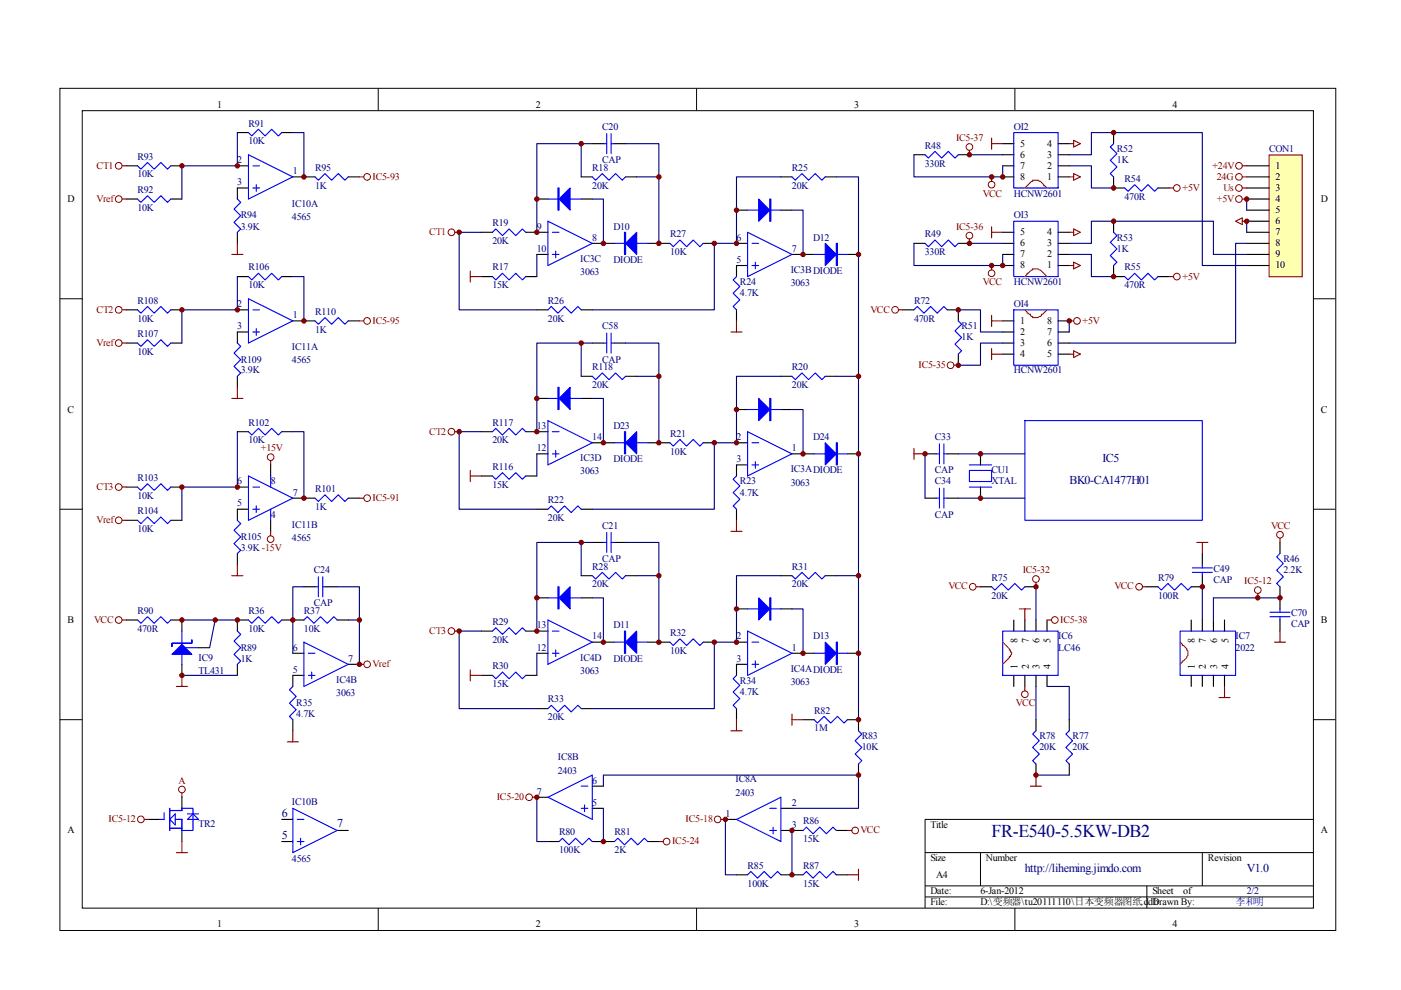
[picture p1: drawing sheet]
<svg xmlns="http://www.w3.org/2000/svg" width="297mm" height="210mm" viewBox="0 0 297 210" stroke-linecap="round" stroke-linejoin="round" font-family="sans-serif">
<g fill="none" stroke="#000" stroke-width=".21">
<path d="M12.7 18.7h270.5v178.6h-270.5zM80.2 18.7v4.7M147.7 18.7v4.7M215.2 18.7v4.7M17.4 23.5h261.1v169h-261.1zM12.7 63.3h4.7M278.4 63.3h4.7M12.7 108h4.7M278.4 108h4.7M12.7 152.6h4.7M278.4 152.6h4.7M278.4 173.7h-82.3v18.8"/>
<path d="M80.2 192.5v4.7M147.7 192.5v4.7M196.1 180.8h82.3M196.1 187.8h82.3M196.1 190.2h82.3M207.9 180.8v7M215.2 192.5v4.7M243.2 187.8v4.7M254.9 180.8v7"/>
</g>
<g fill="none" stroke="#000" stroke-width=".23">
<path d="M26.8 35.2h2.4M36.2 35.2h2.4M50.3 35.2h2.4M50.3 28.1h2.4M52.7 39.9h-2.4v2.3M59.7 28.1h2.4M62.1 37.5h4.7M73.8 37.5h2.4M123.2 37.5h2.4M125.6 30.5h2.3M130.3 30.5h2.3M132.6 37.5h2.4"/>
<path d="M165.6 37.5h2.3M175 37.5h2.3M212.6 35.2h2.3M212.6 37.5h2.3M212.6 30.5h2.3M212.6 32.8h2.3M224.3 35.2h2.4M224.3 37.5h2.4M224.3 30.5h2.4M224.3 32.8h2.4M26.8 42.2h2.4M36.2 42.2h2.4"/>
<path d="M50.3 49.3v2.3M50.3 58.6h2.4M59.7 58.6h2.4M102.1 58.6h2.3M102.1 49.3h2.3M111.5 58.6h2.3M111.5 49.3h4.7M113.8 42.2h2.4M113.8 53.9h2.4M123.2 42.2h2.4M125.6 51.6h4.7M137.3 51.6h4.7"/>
<path d="M149.1 51.6h2.3M156.2 51.6h2.3M156.2 44.6h2.3M158.5 56.3h-2.3v2.3M165.6 44.6h2.3M167.9 53.9h4.7M179.7 53.9h2.3M212.6 49.3h2.3M212.6 53.9h2.3M212.6 51.6h2.3M212.6 56.3h2.3M224.3 49.3h2.4"/>
<path d="M224.3 53.9h2.4M224.3 51.6h2.4M224.3 56.3h2.4M26.8 65.7h2.4M26.8 72.7h2.4M36.2 65.7h2.4M36.2 72.7h2.4M50.3 79.8v2.3M50.3 65.7h2.4M52.7 70.4h-2.4v2.3M62.1 68h4.7M73.8 68h2.4"/>
<path d="M113.8 65.7h2.4M123.2 65.7h2.4M123.2 79.8h2.4M125.6 72.7h2.3M130.3 72.7h2.3M132.6 79.8h2.4M156.2 65.7v2.3M165.6 79.8h2.3M175 79.8h2.3M212.6 70.4h2.3M212.6 68h2.3M212.6 72.7h2.3"/>
<path d="M212.6 75.1h2.3M224.3 70.4h2.4M224.3 68h2.4M224.3 72.7h2.4M224.3 75.1h2.4M50.3 91.5h2.4M57.4 98.6v2.3M59.7 91.5h2.4M102.1 91.5h2.3M111.5 91.5h4.7M113.8 96.2h2.4M113.8 84.5h2.4"/>
<path d="M123.2 84.5h2.4M125.6 93.9h4.7M137.3 93.9h4.7M149.1 93.9h2.3M156.2 93.9h2.3M156.2 86.8h2.3M158.5 98.6h-2.3v2.3M165.6 86.8h2.3M167.9 96.2h4.7M179.7 96.2h2.3M26.8 103.3h2.4M26.8 110.3h2.4"/>
<path d="M36.2 103.3h2.4M36.2 110.3h2.4M50.3 117.4v2.3M50.3 103.3h2.4M52.7 108h-2.4v2.3M57.4 110.3v2.4M62.1 105.6h4.7M73.8 105.6h2.4M102.1 100.9h2.3M111.5 100.9h2.3M113.8 108h2.4M123.2 108h2.4"/>
<path d="M125.6 115h2.3M130.3 115h2.3M156.2 108v2.3M26.8 131.5h2.4M36.2 131.5h2.4v2.3M42.1 137.3h2.3M52.7 131.5h-2.4v2.3M59.7 131.5h4.7M62.1 138.5h2.3M64.4 124.4h2.4M69.1 124.4h2.4M71.5 131.5h2.3"/>
<path d="M102.1 133.8h2.3M111.5 133.8h4.7M113.8 138.5h2.4M113.8 126.8h2.4M123.2 126.8h2.4M123.2 122.1h2.4M125.6 136.2h4.7M132.6 122.1h2.4M137.3 136.2h4.7M149.1 136.2h2.3M156.2 136.2h2.3M156.2 129.1h2.3"/>
<path d="M165.6 122.1h2.3M165.6 129.1h2.3M167.9 138.5h4.7M175 122.1h2.3M179.7 138.5h2.3M38.6 140.9v2.3M50.3 140.9v2.3M62.1 152.6v2.3M64.4 143.2h-2.3v2.3M73.8 140.9h2.4M102.1 143.2h2.3M111.5 143.2h2.3"/>
<path d="M113.8 150.2h2.4M123.2 150.2h2.4M156.2 150.2v2.4M158.5 140.9h-2.3v2.3M170.3 152.6h2.3M179.7 152.6h2.3v2.3M59.7 173.7h2.4M59.7 178.4h2.4M71.5 176.1h2.3M113.8 169h2.4M116.2 178.4h2.3M125.6 171.4h2.3"/>
<path d="M125.6 166.7h2.3M125.6 178.4h4.7M137.3 178.4h2.4M153.8 173.7h2.4M165.6 171.4h2.3M165.6 176.1h4.7M177.3 176.1h2.4M182 162v2.3M156.2 185.5h2.3M165.6 185.5h4.7M177.3 185.5h2.4"/>
</g>
<g fill="none" stroke="#00f" stroke-width=".23">
<path d="M29.2 35.2l.7 .7 1.4-1.4 1.4 1.4 1.4-1.4 1.4 1.4 .7-.7M52.7 28.1l.7 .7 1.4-1.4 1.4 1.4 1.4-1.4 1.4 1.4 .7-.7M52.7 32.8l9.4 4.7-9.4 4.7zM53.6 35.2h1.4M53.6 39.9h1.4M54.3 39.2v1.4M66.8 37.5l.7 .7 1.4-1.4 1.4 1.4 1.4-1.4 1.4 1.4 .7-.7M125.6 37.5l.7 .7 1.4-1.4 1.4 1.4 1.4-1.4 1.4 1.4 .7-.7M127.9 30.5h.7M128.6 28.3v4.3M129.6 30.5h.7M129.6 28.3v4.3"/>
<path d="M167.9 37.5l.7 .7 1.4-1.4 1.4 1.4 1.4-1.4 1.5 1.4 .7-.7M214.9 28.1h9.4v11.8h-9.4zM29.2 42.2l.7 .7 1.4-1.4 1.4 1.4 1.4-1.4 1.4 1.4 .7-.7M50.3 42.2l.7 .7-1.4 1.4 1.4 1.4-1.4 1.4 1.4 1.4-.7 .8M52.7 58.6l.7 .7 1.4-1.4 1.4 1.4 1.4-1.4 1.4 1.4 .7-.7M104.4 58.6l.7 .7 1.4-1.4 1.4 1.4 1.5-1.4 1.4 1.4 .7-.7M104.4 49.3l.7-.8 1.4 1.5 1.4-1.5 1.5 1.5 1.4-1.5 .7 .8M116.2 46.9l9.4 4.7-9.4 4.7zM116.2 42.2h7M117.1 49.3h1.4M117.1 53.9h1.4M117.8 53.2v1.5"/>
<path d="M130.3 51.6h7M142 51.6l.7 .7 1.5-1.4 1.4 1.4 1.4-1.4 1.4 1.4 .7-.7M156.2 58.6l-.8 .7 1.5 1.5-1.5 1.4 1.5 1.4-1.5 1.4 .8 .7M158.5 49.3l9.4 4.6-9.4 4.7zM158.5 44.6h7.1M159.4 51.6h1.5M159.4 56.3h1.5M160.1 55.6v1.4M172.6 53.9h7.1M214.9 46.9h9.4v11.7h-9.4zM29.2 65.7l.7 .7 1.4-1.4 1.4 1.4 1.4-1.4 1.4 1.4 .7-.7M29.2 72.7l.7 .7 1.4-1.4 1.4 1.4 1.4-1.4 1.4 1.4 .7-.7"/>
<path d="M50.3 72.7l.7 .7-1.4 1.5 1.4 1.4-1.4 1.4 1.4 1.4-.7 .7M52.7 63.3l9.4 4.7-9.4 4.7zM53.6 65.7h1.4M53.6 70.4h1.4M54.3 69.7v1.4M66.8 68l.7 .7 1.4-1.4 1.4 1.4 1.4-1.4 1.4 1.4 .7-.7M116.2 65.7l.7-.7 1.4 1.4 1.4-1.4 1.4 1.4 1.4-1.4 .7 .7M125.6 79.8l.7 .7 1.4-1.4 1.4 1.4 1.4-1.4 1.4 1.4 .7-.7M127.9 72.7h.7M128.6 70.6v4.3M129.6 70.6v4.3M129.6 72.7h.7"/>
<path d="M167.9 79.8l.7 .7 1.4-1.4 1.4 1.4 1.4-1.4 1.5 1.4 .7-.7M214.9 65.7h9.4v11.7h-9.4zM52.7 91.5l.7 .7 1.4-1.4 1.4 1.4 1.4-1.4 1.4 1.4 .7-.7M104.4 91.5l.7-.7 1.4 1.4 1.4-1.4 1.5 1.4 1.4-1.4 .7 .7M116.2 89.2l9.4 4.7-9.4 4.7zM116.2 84.5h7M117.1 91.5h1.4M117.1 96.2h1.4M117.8 95.5v1.4M130.3 93.9h7M142 93.9l.7 .7 1.5-1.4 1.4 1.4 1.4-1.4 1.4 1.4 .7-.7M158.5 91.5l9.4 4.7-9.4 4.7z"/>
<path d="M158.5 86.8h7.1M159.4 93.9h1.5M159.4 98.6h1.5M160.1 97.9v1.4M172.6 96.2h7.1M29.2 103.3l.7 .7 1.4-1.4 1.4 1.4 1.4-1.4 1.4 1.4 .7-.7M29.2 110.3l.7 .7 1.4-1.4 1.4 1.4 1.4-1.4 1.4 1.4 .7-.7M50.3 110.3l.7 .7-1.4 1.4 1.4 1.4-1.4 1.5 1.4 1.4-.7 .7M52.7 100.9l9.4 4.7-9.4 4.7zM53.6 103.3h1.4M53.6 108h1.4M54.3 107.3v1.4"/>
<path d="M57.4 100.9v2.4M57.4 108v2.3M66.8 105.6l.7 .7 1.4-1.4 1.4 1.4 1.4-1.4 1.4 1.4 .7-.7M104.4 100.9l.7 .7 1.4-1.4 1.4 1.4 1.5-1.4 1.4 1.4 .7-.7M116.2 108l.7-.7 1.4 1.4 1.4-1.4 1.4 1.4 1.4-1.4 .7 .7M127.9 115h.7M128.6 112.9v4.2M129.6 112.9v4.2M129.6 115h.7M156.2 100.9l-.8 .7 1.5 1.4-1.5 1.4 1.5 1.5-1.5 1.4 .8 .7M29.2 131.5l.7 .7 1.4-1.4 1.4 1.4 1.4-1.4 1.4 1.4 .7-.7M38.6 133.8v7.1"/>
<path d="M38.8 137.3h3.3M50.3 133.8l.7 .7-1.4 1.4 1.4 1.4-1.4 1.4 1.4 1.4-.7 .8M52.7 131.5l.7 .7 1.4-1.4 1.4 1.4 1.4-1.4 1.4 1.4 .7-.7M64.4 131.5l.7-.7 1.5 1.4 1.4-1.4 1.4 1.4 1.4-1.4 .7 .7M64.4 136.2l9.4 4.7-9.4 4.6zM65.4 138.5h1.4M66.8 124.4h.7M67.5 122.3v4.2M68.4 124.4h.7M68.4 122.3v4.2M104.4 133.8l.7-.7 1.4 1.4 1.4-1.4 1.5 1.4 1.4-1.4 .7 .7M116.2 131.5l9.4 4.7-9.4 4.7z"/>
<path d="M116.2 126.8h7M117.1 138.5h1.4M117.1 133.8h1.4M117.8 137.8v1.4M125.6 122.1l.7 .7 1.4-1.4 1.4 1.4 1.4-1.4 1.4 1.4 .7-.7M130.3 136.2h7M142 136.2l.7 .7 1.5-1.5 1.4 1.5 1.4-1.5 1.4 1.5 .7-.7M158.5 133.8l9.4 4.7-9.4 4.7zM158.5 129.1h7.1M159.4 136.2h1.5M167.9 122.1l.7 .7 1.4-1.4 1.4 1.4 1.4-1.4 1.5 1.4 .7-.7M172.6 138.5h7.1"/>
<path d="M62.1 145.5l-.7 .8 1.4 1.4-1.4 1.4 1.4 1.4-1.4 1.4 .7 .7M65.4 143.2h1.4M66.1 142.5v1.4M104.4 143.2l.7 .7 1.4-1.4 1.4 1.4 1.5-1.4 1.4 1.4 .7-.7M116.2 150.2l.7-.7 1.4 1.4 1.4-1.4 1.4 1.4 1.4-1.4 .7 .7M156.2 143.2l-.8 .7 1.5 1.4-1.5 1.4 1.5 1.4-1.5 1.4 .8 .7M159.4 140.9h1.5M160.1 140.1v1.5M172.6 152.6l.7 .7 1.4-1.4 1.4 1.4 1.5-1.4 1.4 1.4 .7-.7M182 154.9l.7 .7-1.4 1.5 1.4 1.4-1.4 1.4 1.4 1.4-.7 .7M62.1 171.4l9.4 4.7-9.4 4.7zM63 173.7h1.4"/>
<path d="M63 178.4h1.4M63.7 177.7v1.4M116.2 169l9.4-4.7v9.4zM118.5 178.4l.7-.7 1.4 1.4 1.5-1.4 1.4 1.4 1.4-1.4 .7 .7M123.2 171.4h1.4M123.2 166.7h1.4M123.9 170.7v1.4M130.3 178.4l.7-.7 1.4 1.4 1.4-1.4 1.4 1.4 1.4-1.4 .7 .7M156.2 173.7l9.4-4.7v9.4zM163.2 171.4h1.4M163.2 176.1h1.4M163.9 175.4v1.4"/>
<path d="M170.3 176.1l.7-.7 1.4 1.4 1.4-1.4 1.4 1.4 1.4-1.4 .7 .7M158.5 185.5l.7-.7 1.4 1.4 1.4-1.4 1.4 1.4 1.5-1.4 .7 .7M170.3 185.5l.7-.7 1.4 1.4 1.4-1.4 1.4 1.4 1.4-1.4 .7 .7"/>
</g>
<g fill="none" stroke="#000080" stroke-width=".23">
<path d="M50.3 28.1v7.1h-11.7v7M62.1 28.1h2.3v9.4M123.2 30.5h-9.4v18.8M125.6 30.5h-2.4v7M132.6 30.5h7.1v21.1M135 37.5h4.7M165.6 37.5h-9.4v14.1h-4.8v14.1h-25.8M177.3 37.5h4.7v42.3M50.3 58.6v7.1h-11.7v7M62.1 58.6h2.3v9.4M102.1 49.3h-4.7v16.4h16.4M113.8 53.9v4.7"/>
<path d="M125.6 42.2h2.3v9.4M167.9 44.6h2.4v9.3M123.2 72.7h-9.4v18.8M125.6 72.7h-2.4v7.1M132.6 72.7h7.1v21.2M135 79.8h4.7M165.6 79.8h-9.4v14.1h-4.8v14.1h-25.8M177.3 79.8h4.7v42.3M50.3 91.5v11.8h-11.7v7M62.1 91.5h2.3v14.1M102.1 91.5h-4.7v16.5h16.4M113.8 96.2v4.7"/>
<path d="M125.6 84.5h2.3v9.4M167.9 86.8h2.4v9.4M123.2 115h-9.4v18.8M125.6 115h-2.4v7.1M132.6 115h7.1v21.2M38.6 131.5h11.7M45.6 131.5l-1.2 5.8M64.4 124.4h-2.3v14.1M71.5 124.4h4.7v16.5M73.8 131.5h2.4M102.1 133.8h-4.7v16.4h16.4M113.8 138.5v4.7"/>
<path d="M125.6 126.8h2.3v9.4M135 122.1h4.7M165.6 122.1h-9.4v14.1h-4.8v14h-25.8M167.9 129.1h2.4v9.4M177.3 122.1h4.7v30.5M38.6 143.2h11.7M113.8 169v9.4h2.4M127.9 166.7v-2.4h54.1v7.1h-14.1M127.9 171.4v7M153.8 173.7v11.8h2.4M167.9 176.1v9.4"/>
</g>
<g fill="#800000" stroke="#800000" stroke-width=".21">
<circle cx="38.6" cy="35.2" r=".47"/>
<circle cx="50.3" cy="35.2" r=".47"/>
<circle cx="64.4" cy="37.5" r=".47"/>
<circle cx="50.3" cy="65.7" r=".47"/>
<circle cx="64.4" cy="68" r=".47"/>
<circle cx="38.6" cy="65.7" r=".47"/>
<circle cx="38.6" cy="103.3" r=".47"/>
<circle cx="50.3" cy="103.3" r=".47"/>
<circle cx="64.4" cy="105.6" r=".47"/>
<circle cx="50.3" cy="131.5" r=".47"/>
<circle cx="38.6" cy="131.5" r=".47"/>
<circle cx="38.6" cy="143.2" r=".47"/>
<circle cx="62.1" cy="131.5" r=".47"/>
<circle cx="76.2" cy="140.8" r=".47"/>
<circle cx="76.2" cy="131.5" r=".47"/>
<circle cx="45.6" cy="131.5" r=".47"/>
</g>
<g fill="none" stroke="#800000" stroke-width=".21">
<circle cx="25.2" cy="35.2" r=".71"/>
<circle cx="77.8" cy="37.5" r=".7"/>
<circle cx="25.2" cy="42.2" r=".71"/>
<circle cx="95.7" cy="49.2" r=".71"/>
<circle cx="25.2" cy="65.7" r=".71"/>
<circle cx="25.2" cy="72.7" r=".71"/>
<circle cx="77.8" cy="68" r=".71"/>
<circle cx="57.4" cy="96.9" r=".71"/>
<circle cx="95.7" cy="91.5" r=".71"/>
<circle cx="25.2" cy="110.3" r=".71"/>
<circle cx="25.2" cy="103.3" r=".71"/>
<circle cx="57.4" cy="114.3" r=".71"/>
<circle cx="77.8" cy="105.6" r=".7"/>
<circle cx="25.2" cy="131.5" r=".71"/>
<circle cx="95.7" cy="133.8" r=".71"/>
<circle cx="77.8" cy="140.8" r=".71"/>
<circle cx="112.2" cy="169" r=".71"/>
<circle cx="141.3" cy="178.4" r=".71"/>
<circle cx="152.1" cy="173.7" r=".71"/>
<circle cx="181.3" cy="176.1" r=".71"/>
</g>
<g fill="none" stroke="#800000" stroke-width=".23">
<path d="M25.9 35.2h.9M76.2 37.5h.9M25.9 42.2h.9M49.1 53.9h2.4M50.3 51.6v2.3M96.4 49.3h1M99.7 57.5v2.3M99.7 58.6h2.4M25.9 65.7h.9M25.9 72.7h.9M76.2 68h.9M155 70.4h2.3"/>
<path d="M156.2 68v2.4M49.1 84.5h2.4M50.3 82.1v2.4M57.4 97.6v1M96.4 91.5h1M99.7 99.7v2.4M25.9 103.3h.9M25.9 110.3h.9M50.3 119.7v2.4M57.4 112.7v.9M76.2 105.6h.9M99.7 100.9h2.4"/>
<path d="M155 112.7h2.3M156.2 110.3v2.4M25.9 131.5h.9M49.1 122.1h2.4M96.4 133.8h1M37.4 145.5h2.3M38.6 143.2v2.3M60.9 157.3h2.4M62.1 154.9v2.4M76.2 140.9h.9M99.7 142v2.4M99.7 143.2h2.4"/>
<path d="M155 154.9h2.3M156.2 152.6v2.3M167.9 151.4v2.4M167.9 152.6h2.4M112.9 169h.9M139.7 178.4h.9M152.9 173.7h.9M179.7 176.1h.9M179.7 185.5h2.3M182 184.3v2.4"/>
</g>
<g fill="#00f" stroke="#00f" stroke-width=".23">
<path d="M36.4 138.7l2.2-2.1 2.1 2.1z"/>
<path d="M132.6 51.6l2.4-2.3v4.6z"/>
<path d="M118.5 42.2l2.4-2.3v4.7z"/>
<path d="M175 51.6l2.3 2.3-2.3 2.4z"/>
<path d="M160.9 42.2l2.3 2.4-2.3 2.3z"/>
<path d="M132.6 93.9l2.4-2.4v4.7z"/>
<path d="M118.5 84.5l2.4-2.4v4.7z"/>
<path d="M175 93.9l2.3 2.3-2.3 2.4z"/>
<path d="M160.9 84.5l2.3 2.3-2.3 2.4z"/>
<path d="M132.6 136.2l2.4-2.4v4.7z"/>
<path d="M118.5 126.8l2.4-2.4v4.7z"/>
<path d="M175 136.2l2.3 2.3-2.3 2.4z"/>
<path d="M160.9 126.8l2.3 2.3-2.3 2.4z"/>
<path d="M36.4 136.4v.7v-.7h4.3v-.7v.7z" fill-rule="evenodd"/>
<path d="M132.4 49.3h.2v4.6h-.2z" fill-rule="evenodd"/>
<path d="M118.3 39.9h.2v4.7h-.2z" fill-rule="evenodd"/>
<path d="M177.3 51.6h.3v4.7h-.3z" fill-rule="evenodd"/>
<path d="M163.2 42.2h.2v4.7h-.2z" fill-rule="evenodd"/>
<path d="M132.4 91.5h.2v4.7h-.2z" fill-rule="evenodd"/>
<path d="M118.3 82.1h.2v4.7h-.2z" fill-rule="evenodd"/>
<path d="M177.3 93.9h.3v4.7h-.3z" fill-rule="evenodd"/>
<path d="M163.2 84.5h.2v4.7h-.2z" fill-rule="evenodd"/>
<path d="M132.4 133.8h.2v4.7h-.2z" fill-rule="evenodd"/>
<path d="M118.3 124.4h.2v4.7h-.2z" fill-rule="evenodd"/>
<path d="M177.3 136.2h.3v4.7h-.3z" fill-rule="evenodd"/>
<path d="M163.2 126.8h.2v4.7h-.2z" fill-rule="evenodd"/>
</g>
<path d="M217.3 39.9l1.4-1.5h.2v-.2a2.16 2.16 0 0 1 2.2 .7l.2 .5h.2l.5 .5M217.3 58.6l.5-.4v-.3h.2l.7-.7h.2v-.2a2.17 2.17 0 0 1 2.2 .7l.9 .9M217.3 65.7l.5 .5v.2l.7 .2v.3l.4 .2v.2a2.17 2.17 0 0 0 1.9-.4v-.3h.3l.9-.9" fill="none" stroke="#f00" stroke-width=".23"/>
<path d="M269.2 32.9h6.9v25.8h-6.9z" fill="#ffffb0"/>
<g fill="none" stroke="#800000" stroke-width=".21">
<path d="M269.1 32.9h7v25.8h-7z"/>
<circle cx="205.5" cy="31.2" r=".7"/>
<circle cx="210.2" cy="39.2" r=".71"/>
<circle cx="249.5" cy="39.9" r=".71"/>
<circle cx="262.7" cy="35.2" r=".71"/>
<circle cx="262.7" cy="37.5" r=".7"/>
<circle cx="262.7" cy="39.9" r=".7"/>
<circle cx="205.5" cy="50" r=".7"/>
<circle cx="210.2" cy="57.9" r=".71"/>
<circle cx="249.5" cy="58.6" r=".71"/>
<circle cx="262.7" cy="42.2" r=".7"/>
<circle cx="189.8" cy="65.7" r=".71"/>
<circle cx="201.5" cy="77.4" r=".71"/>
<circle cx="228.3" cy="68" r=".71"/>
<circle cx="271.4" cy="113.4" r=".71"/>
<circle cx="206.2" cy="124.4" r=".71"/>
<circle cx="219.6" cy="122.8" r=".71"/>
<circle cx="223.6" cy="131.5" r=".7"/>
<circle cx="241.5" cy="124.4" r=".71"/>
<circle cx="266.7" cy="125.1" r=".71"/>
<circle cx="217.3" cy="147.2" r=".7"/>
<circle cx="29.9" cy="173.7" r=".71"/>
<circle cx="38.6" cy="167.4" r=".71"/>
</g>
<g fill="none" stroke="#000" stroke-width=".23">
<path d="M193.8 32.8h2.3M203.2 32.8h2.3M236.1 37.5v2.4h2.4M236.1 28.1v2.4M245.5 39.9h2.4M264.3 35.2h4.7M264.3 37.5h4.7M264.3 39.9h4.7M193.8 51.6h2.3M203.2 51.6h2.3M236.1 46.9v2.4M236.1 56.3v2.3h2.4"/>
<path d="M245.5 58.6h2.4M264.3 42.2h4.7M264.3 44.6h4.7M264.3 46.9h4.7M264.3 49.3h4.7M264.3 51.6h4.7M264.3 53.9h4.7M264.3 56.3h4.7M191.4 65.7h2.4M200.8 65.7h2.4v2.3M203.2 75.1v2.3M196.1 96.2h2.4"/>
<path d="M200.8 96.2h2.4M207.9 96.2v2.4M196.1 105.6h2.4M200.8 105.6h2.4M207.9 103.3v2.3M254.9 117.4v2.3M271.4 115v2.4M207.9 124.4h2.3M214.9 131.5v2.3M217.3 131.5v2.3M217.3 124.4h2.3M219.6 131.5v2.3"/>
<path d="M222 131.5v2.3M243.2 124.4h2.3M252.6 131.5v2.3M254.9 122.1v2.3h-2.3M254.9 131.5v2.3M257.3 131.5v2.3M259.6 131.5v2.3M271.4 124.4v4.7M271.4 131.5v2.3M214.9 143.2v2.3M217.3 143.2v2.3M219.6 143.2v2.3"/>
<path d="M219.6 152.6v2.3M222 143.2v2.3M226.7 152.6v2.3M252.6 143.2v2.3M254.9 143.2v2.3M257.3 143.2v2.3M259.6 143.2v2.3M31.5 173.7h2.4M38.6 169v2.4M38.6 176.1v2.3M219.6 162v2.3M226.7 162v2.3"/>
</g>
<g fill="none" stroke="#00f" stroke-width=".23">
<path d="M196.1 32.8l.7 .7 1.4-1.4 1.5 1.4 1.4-1.4 1.4 1.4 .7-.7M236.1 30.5l-.7 .7 1.4 1.4-1.4 1.4 1.4 1.4-1.4 1.4 .7 .7M238.5 39.9l.7 .7 1.4-1.4 1.4 1.4 1.4-1.4 1.4 1.4 .7-.7M196.1 51.6l.7 .7 1.4-1.4 1.5 1.4 1.4-1.4 1.4 1.4 .7-.7M236.1 49.3l.7 .7-1.4 1.4 1.4 1.4-1.4 1.4 1.4 1.4-.7 .7M238.5 58.6l.7 .7 1.4-1.4 1.4 1.4 1.4-1.4 1.4 1.4 .7-.7M193.8 65.7l.7-.7 1.4 1.4 1.4-1.4 1.4 1.4 1.4-1.4 .7 .7M203.2 68l.7 .7-1.4 1.5 1.4 1.4-1.4 1.4 1.4 1.4-.7 .7M198.5 96.2h.7M199.2 94.1v4.2M200.1 96.2h.7M200.1 94.1v4.2"/>
<path d="M205.5 99.7h4.7v2.4h-4.7zM205.5 98.6h4.7M217.3 89.2h37.6v21.1h-37.6zM198.5 105.6h.7M199.2 103.5v4.2M200.1 103.5v4.2M200.1 105.6h.7M205.5 103.3h4.7M254.9 119.7v.7M271.4 117.4l-.7 .7 1.4 1.4-1.4 1.4 1.4 1.4-1.4 1.4 .7 .7M210.2 124.4l.7 .7 1.5-1.4 1.4 1.4 1.4-1.4 1.4 1.4 .7-.7M212.6 133.8h11.7v9.4h-11.7z"/>
<path d="M245.5 124.4l.7 .7 1.4-1.4 1.4 1.4 1.4-1.4 1.5 1.4 .7-.7M250.2 133.8h11.8v9.4h-11.8zM252.8 120.4h4.2M252.8 121.4h4.2M254.9 121.4v.7M269.3 129.8h4.2M269.3 130.8h4.2M271.4 129.1v.7M271.4 130.8v.7M219.6 154.9l-.7 .7 1.5 1.5-1.5 1.4 1.5 1.4-1.5 1.4 .7 .7M226.7 154.9l-.7 .7 1.4 1.5-1.4 1.4 1.4 1.4-1.4 1.4 .7 .7M34.8 172.3v1.4h-.9"/>
<path d="M36 171.9h2.6v-.5h2.3v4.7h-2.3v-2.4h-1.4M36 171.4v4.7M36 175.6h2.6M36 173.7l1.2-1.1v2.3zM39.7 173.7l1.2-1.1 1.2 1.1zM39.7 172.6h2.4"/>
</g>
<g fill="none" stroke="#800000" stroke-width=".23">
<path d="M205.5 31.9v.9M210.2 30.5h2.4M210.2 29.3v2.3M210.2 37.5v.9M226.7 37.5h.9M226.7 30.5h.9M227.6 29.8l1.4 .7-1.4 .7zM227.6 36.8l1.4 .7-1.4 .7zM247.9 39.9h.9M263.4 35.2h.9M263.4 37.5h.9M263.4 39.9h.9"/>
<path d="M205.5 50.7v.9M210.2 49.3h2.4M210.2 48.1v2.3M210.2 56.3v.9M226.7 49.3h.9M226.7 56.3h.9M227.6 48.5l1.4 .8-1.4 .7zM227.6 55.6l1.4 .7-1.4 .7zM247.9 58.6h.9M262 46.9l1.4-.7v1.4zM263.4 42.2h.9M263.4 46.9h.9"/>
<path d="M190.5 65.7h.9M202.2 77.4h1M210.2 75.1h2.4M210.2 68h2.4M210.2 66.9v2.3M210.2 73.9v2.4M226.7 75.1h.9M226.7 68h.9M227.6 74.4l1.4 .7-1.4 .7zM193.8 95.1v2.3M193.8 96.2h2.3M253.7 115h2.4"/>
<path d="M254.9 115v2.4M271.4 114.1v.9M206.9 124.4h1M216.1 129.1h2.4M217.3 129.1v2.4M219.6 123.5v.9M222 131.5h.9M242.2 124.4h1M266.7 125.8v1M270.2 136.2h2.4M271.4 133.8v2.4M217.3 145.5v1"/>
<path d="M258.4 147.9h2.4M259.6 145.5v2.4M30.6 173.7h.9M38.6 168.1v.9M38.6 178.4v2.4M218.5 166.7h2.3M219.6 164.3v2.4M37.4 180.8h2.3"/>
</g>
<g fill="none" stroke="#000080" stroke-width=".23">
<path d="M193.8 32.8v4.7h18.8v-2.3M205.5 32.8h7.1M226.7 32.8h4.7v-4.7h23.5v28.2h9.4M226.7 35.2h4.7v4.7h4.7M193.8 51.6v4.7h18.8v-2.4M205.5 51.6h7.1M226.7 51.6h4.7v-4.7h25.9v7h7M226.7 53.9h4.7v4.7h4.7M264.3 51.6h-2.3v21.1h-35.3M264.3 42.2v2.4M264.3 46.9v2.4M203.2 65.7h4.7v4.7h4.7"/>
<path d="M212.6 72.7h-4.7v4.7h-4.7M226.7 68v2.4M196.1 96.2v9.4M203.2 96.2h14.1M203.2 105.6h14.1M219.6 124.4v7.1M254.9 124.4v7.1M271.4 126.8h-14.1v4.7M219.6 145.5v7.1M222 145.5h4.7v7.1M219.6 164.3h7.1"/>
</g>
<g fill="#800000" stroke="#800000" stroke-width=".21">
<circle cx="264.3" cy="42.2" r=".47"/>
<circle cx="264.3" cy="46.9" r=".47"/>
<circle cx="236.1" cy="39.9" r=".47"/>
<circle cx="236.1" cy="28.1" r=".47"/>
<circle cx="236.1" cy="46.9" r=".47"/>
<circle cx="226.7" cy="68" r=".47"/>
<circle cx="236.1" cy="58.6" r=".47"/>
<circle cx="212.6" cy="37.5" r=".47"/>
<circle cx="210.2" cy="37.5" r=".47"/>
<circle cx="212.6" cy="56.3" r=".47"/>
<circle cx="210.2" cy="56.3" r=".47"/>
<circle cx="203.2" cy="65.7" r=".47"/>
<circle cx="113.8" cy="49.3" r=".47"/>
<circle cx="127.9" cy="51.6" r=".47"/>
<circle cx="139.7" cy="51.6" r=".47"/>
<circle cx="113.8" cy="42.2" r=".47"/>
<circle cx="156.1" cy="51.6" r=".47"/>
<circle cx="170.3" cy="53.9" r=".47"/>
<circle cx="151.4" cy="51.6" r=".47"/>
<circle cx="182" cy="53.9" r=".47"/>
<circle cx="156.1" cy="44.6" r=".47"/>
<circle cx="97.4" cy="49.2" r=".47"/>
<circle cx="139.7" cy="37.5" r=".47"/>
<circle cx="123.2" cy="30.5" r=".47"/>
<circle cx="113.8" cy="91.5" r=".47"/>
<circle cx="127.9" cy="93.9" r=".47"/>
<circle cx="139.7" cy="93.9" r=".47"/>
<circle cx="113.8" cy="84.5" r=".47"/>
<circle cx="156.1" cy="93.9" r=".47"/>
<circle cx="170.3" cy="96.2" r=".47"/>
<circle cx="151.4" cy="93.9" r=".47"/>
<circle cx="182" cy="96.2" r=".47"/>
<circle cx="156.1" cy="86.8" r=".47"/>
<circle cx="97.4" cy="91.5" r=".47"/>
<circle cx="182" cy="79.8" r=".47"/>
<circle cx="139.7" cy="79.8" r=".47"/>
<circle cx="123.2" cy="72.7" r=".47"/>
<circle cx="113.8" cy="133.8" r=".47"/>
<circle cx="127.9" cy="136.2" r=".47"/>
<circle cx="139.7" cy="136.2" r=".47"/>
<circle cx="113.8" cy="126.8" r=".47"/>
<circle cx="156.1" cy="136.2" r=".47"/>
<circle cx="170.3" cy="138.5" r=".47"/>
<circle cx="151.4" cy="136.2" r=".47"/>
<circle cx="182" cy="138.5" r=".47"/>
<circle cx="156.1" cy="129.1" r=".47"/>
<circle cx="97.4" cy="133.8" r=".47"/>
<circle cx="182" cy="122.1" r=".47"/>
<circle cx="139.7" cy="122.1" r=".47"/>
<circle cx="123.2" cy="115" r=".47"/>
<circle cx="167.9" cy="176.1" r=".47"/>
<circle cx="153.8" cy="173.7" r=".47"/>
<circle cx="113.8" cy="169" r=".47"/>
<circle cx="182" cy="152.6" r=".47"/>
<circle cx="182" cy="164.3" r=".47"/>
<circle cx="167.9" cy="185.5" r=".47"/>
<circle cx="127.9" cy="178.4" r=".47"/>
<circle cx="203.2" cy="77.4" r=".47"/>
<circle cx="205.5" cy="51.6" r=".47"/>
<circle cx="205.5" cy="32.8" r=".47"/>
<circle cx="254.9" cy="124.4" r=".47"/>
<circle cx="271.4" cy="126.8" r=".47"/>
<circle cx="266.7" cy="126.8" r=".47"/>
<circle cx="219.6" cy="164.3" r=".47"/>
<circle cx="219.6" cy="124.4" r=".47"/>
<circle cx="207.9" cy="96.2" r=".47"/>
<circle cx="207.9" cy="105.6" r=".47"/>
<circle cx="196.1" cy="96.2" r=".47"/>
</g>
<path d="M212.6 136.2l1.4 1.4v.2h.2v.5h.3v.4l-.3 .5h-.2v.2l-1.4 1.5M250.2 136.2l.5 .4v.3a1.74 1.74 0 0 1 1.2 1.6 1.74 1.74 0 0 1-1.2 1.6v.3l-.5 .5" fill="none" stroke="#f00" stroke-width=".23"/>
<text font-size="3.8" fill="#000080" x="210.2" y="177.5">FR-E540-5.5KW-DB2</text>
<g font-size="2.5" fill="#000080">
<text x="233.8" y="98">IC5</text>
<text x="226.7" y="102.6">BK0-CA1477H01</text>
<text x="59.8" y="173.2">6</text>
<text x="59.8" y="177.8">5</text>
<text x="71.5" y="175.4">7</text>
<text x="217.3" y="184.8">http://liheming.jimdo.com</text>
<text x="264.3" y="184.8">V1.0</text>
</g>
<g font-size="2.1">
<text x="46.1" y="22.9">1</text>
<text x="113.6" y="22.9">2</text>
<text x="181.1" y="22.9">3</text>
<text x="248.6" y="22.9">4</text>
<text x="216.3" y="31.1">5</text>
<text x="216.3" y="33.5">6</text>
<text x="216.3" y="35.7">7</text>
<text x="222" y="35.7">2</text>
<text x="222" y="33.5">3</text>
<text x="222" y="31.1">4</text>
<text x="270.4" y="35.7">1</text>
<text x="216.3" y="38.1">8</text>
<text x="222" y="38.1">1</text>
<text x="270.4" y="38.1">2</text>
<text x="270.4" y="40.5">3</text>
<text x="14.3" y="42.8">D</text>
<text x="270.4" y="42.8">4</text>
<text x="270.4" y="45.1">5</text>
<text x="270.4" y="47.5">6</text>
<text x="280.1" y="42.8">D</text>
<text x="216.3" y="49.9">5</text>
<text x="216.3" y="52.2">6</text>
<text x="222" y="52.2">3</text>
<text x="222" y="49.9">4</text>
<text x="270.4" y="49.9">7</text>
<text x="270.4" y="52.2">8</text>
<text x="216.3" y="54.5">7</text>
<text x="216.3" y="56.9">8</text>
<text x="222" y="56.9">1</text>
<text x="222" y="54.5">2</text>
<text x="270.4" y="54.5">9</text>
<text x="270.4" y="56.9">10</text>
<text x="216.3" y="68.7">1</text>
<text x="216.3" y="71">2</text>
<text x="222" y="71">7</text>
<text x="222" y="68.7">8</text>
<text x="216.3" y="73.3">3</text>
<text x="216.3" y="75.7">4</text>
<text x="222" y="75.7">5</text>
<text x="222" y="73.3">6</text>
<text x="14.3" y="87.5">C</text>
<text x="280.1" y="87.5">C</text>
<text x="14.3" y="132.1">B</text>
<text x="215.7" y="136.4" transform="rotate(-90 215.7 136.4)">8</text>
<text x="218.1" y="136.4" transform="rotate(-90 218.1 136.4)">7</text>
<text x="220.4" y="136.4" transform="rotate(-90 220.4 136.4)">6</text>
<text x="222.8" y="136.4" transform="rotate(-90 222.8 136.4)">5</text>
<text x="253.3" y="136.4" transform="rotate(-90 253.3 136.4)">8</text>
<text x="255.7" y="136.4" transform="rotate(-90 255.7 136.4)">7</text>
<text x="258.1" y="136.4" transform="rotate(-90 258.1 136.4)">6</text>
<text x="260.4" y="136.4" transform="rotate(-90 260.4 136.4)">5</text>
<text x="280.1" y="132.1">B</text>
<text x="215.7" y="141.8" transform="rotate(-90 215.7 141.8)">1</text>
<text x="218.1" y="141.8" transform="rotate(-90 218.1 141.8)">2</text>
<text x="220.4" y="141.8" transform="rotate(-90 220.4 141.8)">3</text>
<text x="222.8" y="141.8" transform="rotate(-90 222.8 141.8)">4</text>
<text x="253.3" y="141.8" transform="rotate(-90 253.3 141.8)">1</text>
<text x="255.7" y="141.8" transform="rotate(-90 255.7 141.8)">2</text>
<text x="258.1" y="141.8" transform="rotate(-90 258.1 141.8)">3</text>
<text x="260.4" y="141.8" transform="rotate(-90 260.4 141.8)">4</text>
<text x="14.3" y="176.7">A</text>
<text x="197.3" y="175.5">Title</text>
<text x="280.1" y="176.7">A</text>
<text x="197.3" y="182.6">Size</text>
<text x="209" y="182.6">Number</text>
<text x="256.1" y="182.6">Revision</text>
<text x="197.3" y="189.6">Date:</text>
<text x="197.3" y="192">File:</text>
<text x="198.5" y="186.1">A4</text>
<text x="207.9" y="189.6">6-Jan-2012</text>
<text x="207.9" y="192">D:\变频器\tu20111110\日本变频器图纸.ddb</text>
<text x="244.3" y="189.6">Sheet</text>
<text x="244.3" y="192">Drawn By:</text>
<text x="250.9" y="189.6">of</text>
<text x="46.1" y="196.6">1</text>
<text x="113.6" y="196.6">2</text>
<text x="181.1" y="196.6">3</text>
<text x="248.6" y="196.6">4</text>
</g>
<g font-size="2.1" fill="#000080">
<text x="52.7" y="26.9">R91</text>
<text x="127.7" y="27.5">C20</text>
<text x="215" y="27.5">OI2</text>
<text x="29.1" y="33.9">R93</text>
<text x="50.3" y="34.6">2</text>
<text x="52.7" y="30.6">10K</text>
<text x="127.7" y="34.6">CAP</text>
<text x="196.1" y="31.5">R48</text>
<text x="196.1" y="35.3">330R</text>
<text x="236.8" y="32.3">R52</text>
<text x="236.8" y="34.6">1K</text>
<text x="269.1" y="32.3">CON1</text>
<text x="29.1" y="37.6">10K</text>
<text x="29.1" y="40.9">R92</text>
<text x="50.3" y="39.3">3</text>
<text x="62.1" y="36.9">1</text>
<text x="66.8" y="36.3">R95</text>
<text x="66.8" y="40">1K</text>
<text x="125.6" y="36.3">R18</text>
<text x="125.6" y="40">20K</text>
<text x="167.9" y="36.3">R25</text>
<text x="167.9" y="40">20K</text>
<text x="215" y="41.7">HCNW2601</text>
<text x="238.4" y="38.6">R54</text>
<text x="29.1" y="44.7">10K</text>
<text x="51.1" y="46.3">R94</text>
<text x="61.9" y="43.8">IC10A</text>
<text x="61.9" y="46.6">4565</text>
<text x="215" y="46.3">OI3</text>
<text x="238.4" y="42.3">470R</text>
<text x="51.1" y="48.7">3.9K</text>
<text x="104.4" y="48">R19</text>
<text x="104.4" y="51.7">20K</text>
<text x="113.8" y="48.7">9</text>
<text x="113.8" y="53.4">10</text>
<text x="125.6" y="51.1">8</text>
<text x="130" y="48.7">D10</text>
<text x="142.1" y="50.3">R27</text>
<text x="156.1" y="51.1">6</text>
<text x="167.9" y="53.4">7</text>
<text x="172.4" y="51.1">D12</text>
<text x="196.1" y="50.3">R49</text>
<text x="236.8" y="51.1">R53</text>
<text x="236.8" y="53.4">1K</text>
<text x="52.7" y="57.3">R106</text>
<text x="104.4" y="57.3">R17</text>
<text x="123" y="55.5">IC3C</text>
<text x="123" y="58.3">3063</text>
<text x="130" y="55.7">DIODE</text>
<text x="142.1" y="54.1">10K</text>
<text x="156.1" y="55.7">5</text>
<text x="167.6" y="57.8">IC3BDIODE</text>
<text x="196.1" y="54.1">330R</text>
<text x="238.4" y="57.3">R55</text>
<text x="29.1" y="64.4">R108</text>
<text x="50.3" y="65.1">2</text>
<text x="52.7" y="61.1">10K</text>
<text x="104.4" y="61.1">15K</text>
<text x="116.2" y="64.4">R26</text>
<text x="156.9" y="60.5">R24</text>
<text x="156.9" y="62.8">4.7K</text>
<text x="167.6" y="60.6">3063</text>
<text x="193.8" y="64.4">R72</text>
<text x="215" y="60.5">HCNW2601</text>
<text x="215" y="65.1">OI4</text>
<text x="238.4" y="61.1">470R</text>
<text x="29.1" y="68.2">10K</text>
<text x="29.1" y="71.5">R107</text>
<text x="50.3" y="69.8">3</text>
<text x="62.1" y="67.5">1</text>
<text x="66.8" y="66.7">R110</text>
<text x="66.8" y="70.5">1K</text>
<text x="116.2" y="68.2">20K</text>
<text x="127.7" y="69.8">C58</text>
<text x="193.8" y="68.2">470R</text>
<text x="203.9" y="69.8">R51</text>
<text x="29.1" y="75.2">10K</text>
<text x="51.1" y="76.9">R109</text>
<text x="61.9" y="74.3">IC11A</text>
<text x="61.9" y="77.1">4565</text>
<text x="127.7" y="76.9">CAP</text>
<text x="203.9" y="72.2">1K</text>
<text x="51.1" y="79.2">3.9K</text>
<text x="125.6" y="78.5">R118</text>
<text x="125.6" y="82.3">20K</text>
<text x="167.9" y="78.5">R20</text>
<text x="167.9" y="82.3">20K</text>
<text x="215" y="79.2">HCNW2601</text>
<text x="52.7" y="90.3">R102</text>
<text x="52.7" y="94">10K</text>
<text x="104.4" y="90.3">R117</text>
<text x="104.4" y="94">20K</text>
<text x="113.8" y="95.7">12</text>
<text x="113.8" y="90.9">13</text>
<text x="125.6" y="93.3">14</text>
<text x="130" y="90.9">D23</text>
<text x="142.1" y="92.6">R21</text>
<text x="156.1" y="93.3">2</text>
<text x="167.9" y="95.7">1</text>
<text x="172.4" y="93.3">D24</text>
<text x="198.2" y="93.3">C33</text>
<text x="104.4" y="99.7">R116</text>
<text x="123" y="97.8">IC3D</text>
<text x="123" y="100.6">3063</text>
<text x="130" y="98">DIODE</text>
<text x="142.1" y="96.4">10K</text>
<text x="156.1" y="98">3</text>
<text x="167.6" y="100.1">IC3ADIODE</text>
<text x="198.2" y="100.3">CAP</text>
<text x="210.2" y="100.3">CU1</text>
<text x="29.1" y="102">R103</text>
<text x="29.1" y="105.8">10K</text>
<text x="50.3" y="107.4">5</text>
<text x="50.3" y="102.7">6</text>
<text x="57.4" y="102.7">8</text>
<text x="62.1" y="105.1">7</text>
<text x="66.8" y="104.3">R101</text>
<text x="104.4" y="103.4">15K</text>
<text x="116.2" y="106.7">R22</text>
<text x="156.9" y="102.7">R23</text>
<text x="156.9" y="105.1">4.7K</text>
<text x="167.6" y="103">3063</text>
<text x="198.2" y="102.7">C34</text>
<text x="210.2" y="102.7">XTAL</text>
<text x="29.1" y="109.1">R104</text>
<text x="29.1" y="112.8">10K</text>
<text x="57.4" y="109.7">4</text>
<text x="61.9" y="111.9">IC11B</text>
<text x="66.8" y="108.1">1K</text>
<text x="116.2" y="110.4">20K</text>
<text x="127.7" y="112.1">C21</text>
<text x="198.2" y="109.7">CAP</text>
<text x="51.1" y="114.5">R105</text>
<text x="51.1" y="116.8">3.9K -15V</text>
<text x="61.9" y="114.7">4565</text>
<text x="127.7" y="119.1">CAP</text>
<text x="272.1" y="119.1">R46</text>
<text x="66.5" y="121.5">C24</text>
<text x="125.6" y="120.7">R28</text>
<text x="125.6" y="124.6">20K</text>
<text x="167.9" y="120.7">R31</text>
<text x="167.9" y="124.6">20K</text>
<text x="210.2" y="123.1">R75</text>
<text x="245.5" y="123.1">R79</text>
<text x="257.3" y="121.3">C49</text>
<text x="257.3" y="123.6">CAP</text>
<text x="272.1" y="121.5">2.2K</text>
<text x="29.1" y="130.1">R90</text>
<text x="52.7" y="130.1">R36</text>
<text x="64.4" y="130.1">R37</text>
<text x="66.5" y="128.5">CAP</text>
<text x="210.2" y="126.9">20K</text>
<text x="245.5" y="126.9">100R</text>
<text x="273.7" y="130.7">C70</text>
<text x="29.1" y="134">470R</text>
<text x="51.1" y="137.9">R89</text>
<text x="52.7" y="134">10K</text>
<text x="62.1" y="137.9">6</text>
<text x="64.4" y="134">10K</text>
<text x="104.4" y="132.5">R29</text>
<text x="104.4" y="136.3">20K</text>
<text x="113.8" y="137.9">12</text>
<text x="113.8" y="133.2">13</text>
<text x="125.6" y="135.6">14</text>
<text x="130" y="133.2">D11</text>
<text x="142.1" y="134.9">R32</text>
<text x="156.1" y="135.6">2</text>
<text x="167.9" y="137.9">1</text>
<text x="172.4" y="135.6">D13</text>
<text x="224.4" y="135.6">IC6</text>
<text x="224.4" y="137.9">LC46</text>
<text x="262" y="135.6">IC7</text>
<text x="262" y="137.9">2022</text>
<text x="273.7" y="133">CAP</text>
<text x="42.1" y="140.1">IC9</text>
<text x="42.1" y="142.8">TL431</text>
<text x="51.1" y="140.3">1K</text>
<text x="62.1" y="142.6">5</text>
<text x="73.8" y="140.3">7</text>
<text x="104.4" y="141.9">R30</text>
<text x="123" y="140.1">IC4D</text>
<text x="123" y="142.8">3063</text>
<text x="130" y="140.3">DIODE</text>
<text x="142.1" y="138.6">10K</text>
<text x="156.1" y="140.3">3</text>
<text x="167.6" y="142.4">IC4ADIODE</text>
<text x="62.8" y="149.7">R35</text>
<text x="71.3" y="144.7">IC4B</text>
<text x="71.3" y="147.6">3063</text>
<text x="104.4" y="145.7">15K</text>
<text x="116.2" y="148.9">R33</text>
<text x="156.9" y="145">R34</text>
<text x="156.9" y="147.3">4.7K</text>
<text x="167.6" y="145.2">3063</text>
<text x="62.8" y="152">4.7K</text>
<text x="116.2" y="152.8">20K</text>
<text x="172.6" y="151.3">R82</text>
<text x="172.6" y="155">1M</text>
<text x="118.3" y="161.2">IC8B</text>
<text x="182.7" y="156.7">R83</text>
<text x="182.7" y="159.1">10K</text>
<text x="220.4" y="156.7">R78</text>
<text x="220.4" y="159.1">20K</text>
<text x="227.4" y="156.7">R77</text>
<text x="227.4" y="159.1">20K</text>
<text x="118.3" y="164">2403</text>
<text x="125.6" y="166.1">6</text>
<text x="156" y="165.9">IC8A</text>
<text x="61.9" y="170.6">IC10B</text>
<text x="113.8" y="168.5">7</text>
<text x="125.6" y="170.8">5</text>
<text x="153.8" y="173.2">1</text>
<text x="156" y="168.7">2403</text>
<text x="167.9" y="170.8">2</text>
<text x="42.1" y="175.3">TR2</text>
<text x="118.5" y="177.1">R80</text>
<text x="130.3" y="177.1">R81</text>
<text x="167.9" y="175.5">3</text>
<text x="170.3" y="174.8">R86</text>
<text x="170.3" y="178.6">15K</text>
<text x="61.9" y="182.8">4565</text>
<text x="118.5" y="180.9">100K</text>
<text x="130.3" y="180.9">2K</text>
<text x="158.5" y="184.2">R85</text>
<text x="170.3" y="184.2">R87</text>
<text x="158.5" y="188">100K</text>
<text x="170.3" y="188">15K</text>
<text x="262" y="192">李和明</text>
<text x="264.3" y="189.6">2/2</text>
</g>
<g font-size="2.1" fill="#800000">
<text x="202.7" y="29.9">IC5-37</text>
<text x="20.5" y="35.7">CT1</text>
<text x="257" y="35.7">+24V</text>
<text x="79" y="38.1">IC5-93</text>
<text x="208.4" y="41.7">VCC</text>
<text x="250.7" y="40.5">+5V</text>
<text x="258" y="38.1">24G</text>
<text x="259.4" y="40.5">Us</text>
<text x="20.5" y="42.8">Vref</text>
<text x="258" y="42.8">+5V</text>
<text x="91" y="49.9">CT1</text>
<text x="202.7" y="48.7">IC5-36</text>
<text x="250.7" y="59.3">+5V</text>
<text x="208.4" y="60.5">VCC</text>
<text x="20.5" y="66.3">CT2</text>
<text x="79" y="68.7">IC5-95</text>
<text x="184.6" y="66.3">VCC</text>
<text x="229.5" y="68.7">+5V</text>
<text x="20.5" y="73.3">Vref</text>
<text x="194.7" y="78.1">IC5-35</text>
<text x="55.3" y="95.7">+15V</text>
<text x="91" y="92.1">CT2</text>
<text x="20.5" y="103.9">CT3</text>
<text x="79" y="106.2">IC5-91</text>
<text x="20.5" y="110.9">Vref</text>
<text x="269.5" y="112.1">VCC</text>
<text x="201.1" y="125">VCC</text>
<text x="216.8" y="121.5">IC5-32</text>
<text x="236.3" y="125">VCC</text>
<text x="263.8" y="123.9">IC5-12</text>
<text x="20" y="132.1">VCC</text>
<text x="91" y="134.4">CT3</text>
<text x="224.8" y="132.1">IC5-38</text>
<text x="79" y="141.5">Vref</text>
<text x="215.4" y="149.7">VCC</text>
<text x="37.8" y="166.1">A</text>
<text x="105.3" y="169.6">IC5-20</text>
<text x="23" y="174.3">IC5-12</text>
<text x="142.5" y="179">IC5-24</text>
<text x="145.4" y="174.3">IC5-18</text>
<text x="182.5" y="176.7">VCC</text>
</g>
</svg>
